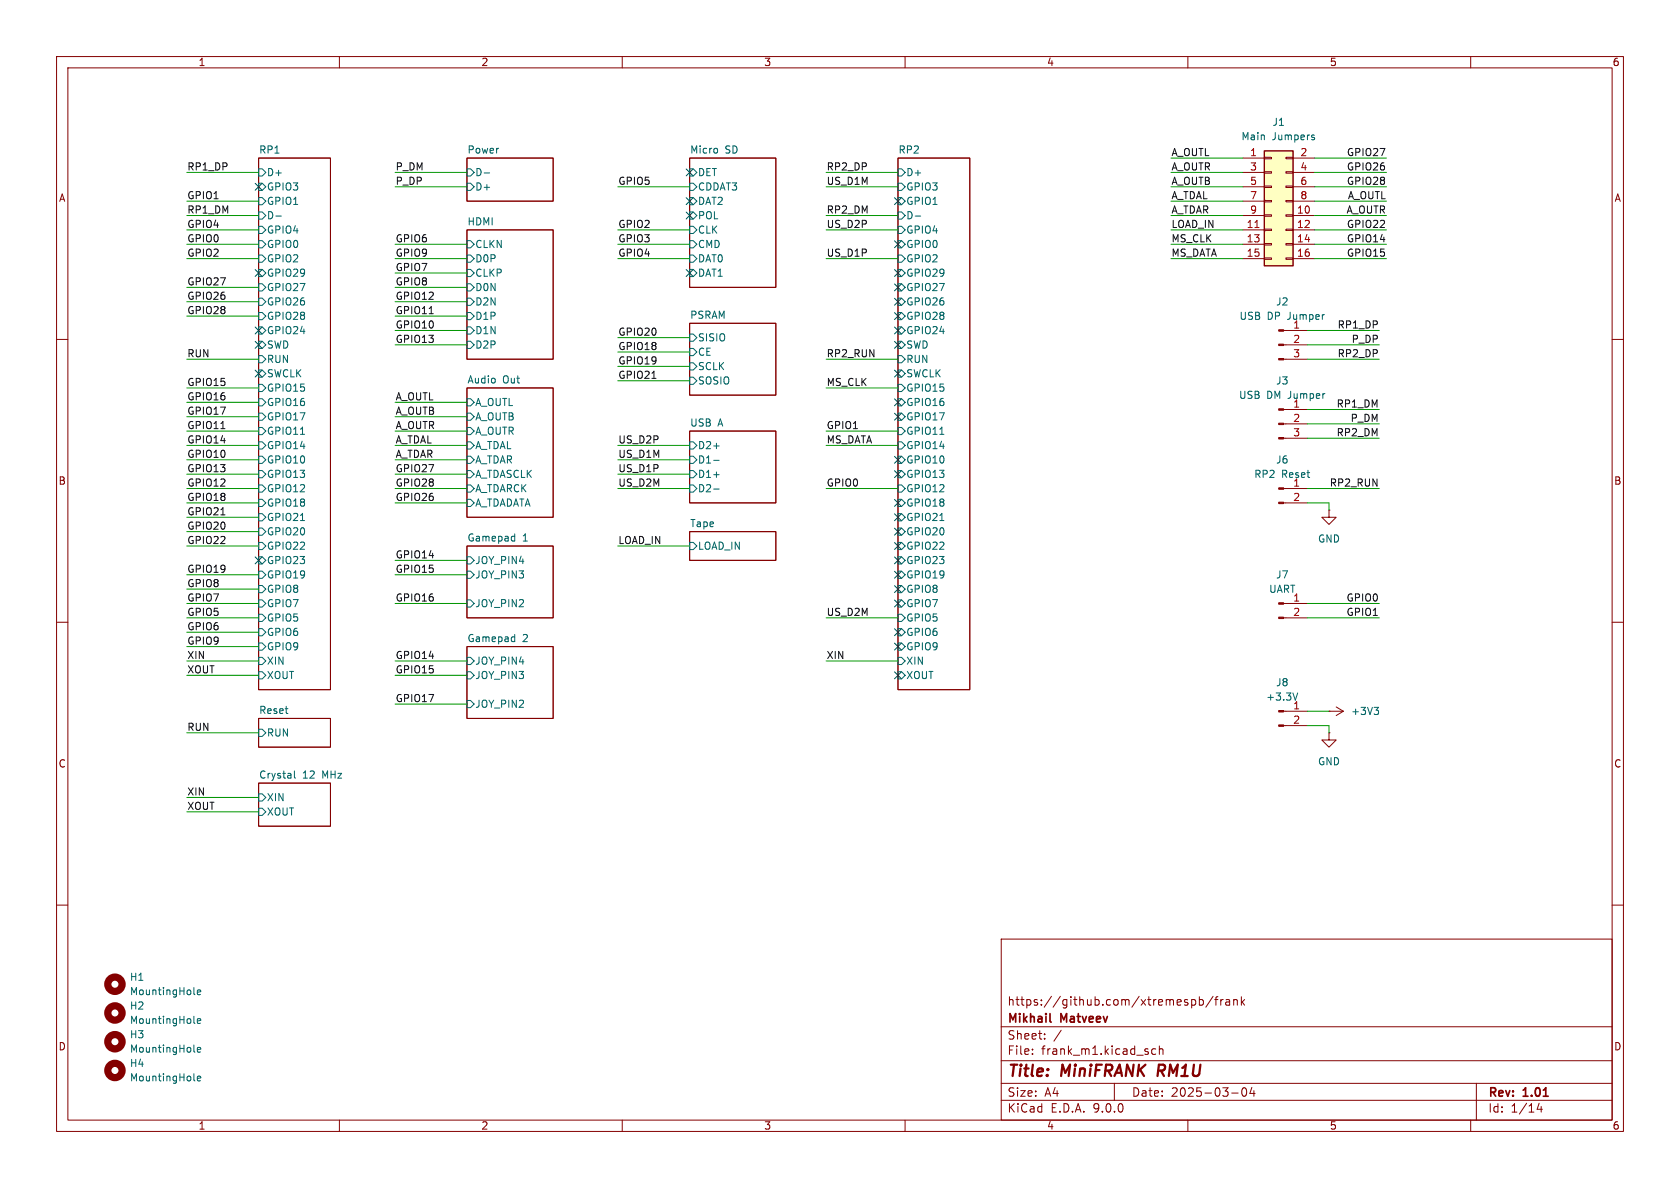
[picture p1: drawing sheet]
<svg xmlns="http://www.w3.org/2000/svg" width="297mm" height="210mm" viewBox="0 0 297 210" stroke-linecap="round" stroke-linejoin="round" font-family="sans-serif">
<g fill="none" stroke="#840000" stroke-width=".18">
<path d="M10 10h277v190h-277zM12 12h273v186h-273zM60 10v2M110 10v2M160 10v2M210 10v2M260 10v2M45.7 27.9h12.7v94h-12.7zM82.5 27.9h15.3v7.7h-15.3zM121.9 27.9h15.3v22.9h-15.3zM158.7 27.9h12.7v94h-12.7zM82.5 40.6h15.3v22.9h-15.3z"/>
<path d="M121.9 57.2h15.3v12.7h-15.3zM226.9 58.4h4.2M10 60h2M82.5 68.6h15.3v22.8h-15.3zM121.9 76.2h15.3v12.7h-15.3zM226.9 61h4.2M226.9 63.5h4.2M226.9 72.4h4.2M226.9 74.9h4.2M226.9 77.5h4.2M285 60h2M82.5 96.5h15.3v12.7h-15.3z"/>
<path d="M121.9 94h15.3v5.1h-15.3zM226.9 86.4h4.2M226.9 88.9h4.2M234.9 90.2v1.2h1.3l-1.3 1.3-1.2-1.3h1.2M234.9 90.2h.1M10 110h2M82.5 114.3h15.3v12.7h-15.3zM226.9 106.7h4.2M226.9 109.2h4.2M285 110h2M45.7 138.4h12.7v7.7h-12.7zM45.7 127h12.7v5.1h-12.7z"/>
<path d="M226.9 125.7h4.2M226.9 128.3h4.2M234.9 125.7h.1M234.9 129.5v1.3h1.3l-1.3 1.3-1.2-1.3h1.2M234.9 129.5h.1M234.9 125.7h2.6M236.2 125l1.3 .7M237.5 125.7l-1.3 .8M10 160h2M177 166h108v32h-108zM210.7 176.8l.4-.1 .3 .3v.4l-.2 .2h-.5M212 176.8l.5-.1 .2 .3v.4l-.1 .2h-.6"/>
<path d="M212 176.2v1.5M214.5 176.1l-1.3 2M214.7 176.7h.6M215.3 176.2l-.3 .2v1.3M215.8 176.7v1M216.2 176.7l-.2 .1-.2 .2M216.7 176.8h.6l.1 .9M217.4 177.1h-.5a.29 .29 0 0 0-.2 .3 .29 .29 0 0 0 .2 .3l.5-.1M218.1 176.8l.2-.1 .4 .1v.9M218.1 176.7v1M219.5 176.2v1.5M219.6 177.1l.4 .6"/>
<path d="M220 176.7l-.5 .6M285 160h2M60 198v2M110 198v2M160 198v2M177 194.5h108M177 191.5h108M177 187.5h108M177 181.5h108M182.5 186.3v.1M182.5 185.5v.1M184.7 183.6v.1"/>
<path d="M184.7 182.8v.1M187.6 182.1l-1.3 2M197 191.5v3M204.3 185.5l-.4-.1-.3 .3v.4l.1 .2h.6M205 185.5l.2-.1 .3 .1 .1 .9M205 184.9v1.5M210 198v2M217.7 193.2h1.2M219.7 192.4l.2-.1a.81 .81 0 0 1 .6 .6 .81 .81 0 0 1-.3 .8l-.2 .1a.81 .81 0 0 1-.3-1.4zM221.3 192.2l-.3 1.1h.9M221.7 192.8v1M260 198v2"/>
<path d="M261 191.5v6.5M272.1 195l-.4 1.1h1M272.5 195.6v1"/>
</g>
<path d="M204.9 188.2l-.3 2" fill="none" stroke="#840000" stroke-width=".4"/>
<path d="M185.6 180.5l.2 .2" fill="none" stroke="#840000" stroke-width=".3"/>
<g fill="none" stroke="#006464" stroke-width=".18">
<path d="M45.7 29.8h.7l.6 .7-.6 .6h-.7zM45.7 32.4h.7l.6 .6-.6 .7h-.7zM45.7 34.9h.7l.6 .7-.6 .6h-.7zM45.7 37.5h.7l.6 .6-.6 .6h-.7zM48.8 38.2h.9M82.5 29.8h.7l.6 .7-.6 .6h-.7zM82.5 32.4h.7l.6 .6-.6 .7h-.7zM85.6 30.6h1M121.9 29.8h.7l.6 .7-.6 .6h-.7zM121.9 32.4h.7l.6 .6-.6 .7h-.7zM121.9 34.9h.7l.6 .7-.6 .6h-.7zM121.9 37.5h.7l.6 .6-.6 .6h-.7z"/>
<path d="M126.8 26.3v.6M158.7 29.8h.7l.6 .7-.6 .6h-.7zM158.7 32.4h.7l.6 .6-.6 .7h-.7zM158.7 34.9h.7l.6 .7-.6 .6h-.7zM158.7 37.5h.7l.6 .6-.6 .6h-.7zM161.8 38.2h1M45.7 40h.7l.6 .6-.6 .7h-.7zM45.7 42.5h.7l.6 .7-.6 .6h-.7zM45.7 45.1h.7l.6 .6-.6 .7h-.7zM45.7 47.6h.7l.6 .7-.6 .6h-.7zM45.7 50.2h.7l.6 .6-.6 .6h-.7zM45.7 52.7h.7l.6 .6-.6 .7h-.7z"/>
<path d="M45.7 55.2h.7l.6 .7-.6 .6h-.7zM45.7 57.8h.7l.6 .6-.6 .7h-.7zM82.5 42.5h.7l.6 .7-.6 .6h-.7zM82.5 45.1h.7l.6 .6-.6 .7h-.7zM82.5 47.6h.7l.6 .7-.6 .6h-.7zM82.5 50.2h.7l.6 .6-.6 .6h-.7zM82.5 52.7h.7l.6 .6-.6 .7h-.7zM82.5 55.2h.7l.6 .7-.6 .6h-.7zM82.5 57.8h.7l.6 .6-.6 .7h-.7zM121.9 40h.7l.6 .6-.6 .7h-.7zM121.9 42.5h.7l.6 .7-.6 .6h-.7zM121.9 45.1h.7l.6 .6-.6 .7h-.7z"/>
<path d="M121.9 47.6h.7l.6 .7-.6 .6h-.7zM121.9 59.1h.7l.6 .6-.6 .6h-.7zM158.7 40h.7l.6 .6-.6 .7h-.7zM158.7 42.5h.7l.6 .7-.6 .6h-.7zM158.7 45.1h.7l.6 .6-.6 .7h-.7zM158.7 47.6h.7l.6 .7-.6 .6h-.7zM158.7 50.2h.7l.6 .6-.6 .6h-.7zM158.7 52.7h.7l.6 .6-.6 .7h-.7zM158.7 55.2h.7l.6 .7-.6 .6h-.7zM158.7 57.8h.7l.6 .6-.6 .7h-.7zM45.7 60.3h.7l.6 .7-.6 .6h-.7zM45.7 62.9h.7l.6 .6-.6 .6h-.7z"/>
<path d="M45.7 65.4h.7l.6 .6-.6 .7h-.7zM45.7 67.9h.7l.6 .7-.6 .6h-.7zM45.7 70.5h.7l.6 .6-.6 .7h-.7zM45.7 73h.7l.6 .7-.6 .6h-.7zM45.7 75.6h.7l.6 .6-.6 .6h-.7zM45.7 78.1h.7l.6 .6-.6 .7h-.7zM53.1 76.8h.7M82.5 60.3h.7l.6 .7-.6 .6h-.7zM82.5 70.5h.7l.6 .6-.6 .7h-.7zM82.5 73h.7l.6 .7-.6 .6h-.7zM82.5 75.6h.7l.6 .6-.6 .6h-.7zM82.5 78.1h.7l.6 .6-.6 .7h-.7z"/>
<path d="M121.9 78.1h.7l.6 .6-.6 .7h-.7zM121.9 61.6h.7l.6 .6-.6 .7h-.7zM121.9 64.1h.7l.6 .7-.6 .6h-.7zM121.9 66.7h.7l.6 .6-.6 .6h-.7zM126.2 78.8h.9M158.7 60.3h.7l.6 .7-.6 .6h-.7zM158.7 62.9h.7l.6 .6-.6 .6h-.7zM158.7 65.4h.7l.6 .6-.6 .7h-.7zM158.7 67.9h.7l.6 .7-.6 .6h-.7zM158.7 70.5h.7l.6 .6-.6 .7h-.7zM158.7 73h.7l.6 .7-.6 .6h-.7zM158.7 75.6h.7l.6 .6-.6 .6h-.7z"/>
<path d="M158.7 78.1h.7l.6 .6-.6 .7h-.7zM166.1 76.8h.8M45.7 80.6h.7l.6 .7-.6 .6h-.7zM45.7 83.2h.7l.6 .6-.6 .7h-.7zM45.7 85.7h.7l.6 .7-.6 .6h-.7zM45.7 88.3h.7l.6 .6-.6 .6h-.7zM45.7 90.8h.7l.6 .6-.6 .7h-.7zM45.7 93.3h.7l.6 .7-.6 .6h-.7zM45.7 95.9h.7l.6 .6-.6 .7h-.7zM45.7 98.4h.7l.6 .7-.6 .6h-.7zM53.1 92h.7M82.5 80.6h.7l.6 .7-.6 .6h-.7z"/>
<path d="M82.5 83.2h.7l.6 .6-.6 .7h-.7zM82.5 85.7h.7l.6 .7-.6 .6h-.7zM82.5 88.3h.7l.6 .6-.6 .6h-.7zM82.5 98.4h.7l.6 .7-.6 .6h-.7zM90.6 94.8l.4 .1M91 94.4v1.2M91 95.6h-.4M121.9 95.9h.7l.6 .6-.6 .7h-.7zM121.9 80.6h.7l.6 .7-.6 .6h-.7zM121.9 83.2h.7l.6 .6-.6 .7h-.7zM121.9 85.7h.7l.6 .7-.6 .6h-.7zM126.2 81.4h.9"/>
<path d="M126.2 83.9h.9M126.2 86.5h.9M158.7 80.6h.7l.6 .7-.6 .6h-.7zM158.7 83.2h.7l.6 .6-.6 .7h-.7zM158.7 85.7h.7l.6 .7-.6 .6h-.7zM158.7 88.3h.7l.6 .6-.6 .6h-.7zM158.7 90.8h.7l.6 .6-.6 .7h-.7zM158.7 93.3h.7l.6 .7-.6 .6h-.7zM158.7 95.9h.7l.6 .6-.6 .7h-.7zM158.7 98.4h.7l.6 .7-.6 .6h-.7zM166.1 92h.8M45.7 101h.7l.6 .6-.6 .6h-.7z"/>
<path d="M45.7 103.5h.7l.6 .6-.6 .7h-.7zM45.7 106h.7l.6 .7-.6 .6h-.7zM45.7 108.6h.7l.6 .6-.6 .7h-.7zM45.7 111.1h.7l.6 .7-.6 .6h-.7zM45.7 113.7h.7l.6 .6-.6 .6h-.7zM45.7 116.2h.7l.6 .6-.6 .7h-.7zM45.7 118.7h.7l.6 .7-.6 .6h-.7zM82.5 101h.7l.6 .6-.6 .6h-.7zM82.5 106h.7l.6 .7-.6 .6h-.7zM82.5 116.2h.7l.6 .6-.6 .7h-.7zM82.5 118.7h.7l.6 .7-.6 .6h-.7zM90.6 112.6h.4"/>
<path d="M91 112.2v1.2M91 113.4h-.4M158.7 101h.7l.6 .6-.6 .6h-.7zM158.7 103.5h.7l.6 .6-.6 .7h-.7zM158.7 106h.7l.6 .7-.6 .6h-.7zM158.7 108.6h.7l.6 .6-.6 .7h-.7zM158.7 111.1h.7l.6 .7-.6 .6h-.7zM158.7 113.7h.7l.6 .6-.6 .6h-.7zM158.7 116.2h.7l.6 .6-.6 .7h-.7zM158.7 118.7h.7l.6 .7-.6 .6h-.7zM45.7 128.9h.7l.6 .6-.6 .7h-.7zM52 136.3v1.1l.2 .2"/>
<path d="M82.5 123.8h.7l.6 .7-.6 .6h-.7zM229.4 122.5l-.4 1.3M242.9 125h.8l-.4 .5M243.5 125.5l.2 .3v.3l-.2 .2M45.7 140.3h.7l.6 .7-.6 .6h-.7zM45.7 142.9h.7l.6 .6-.6 .6h-.7zM34.3 190.9l.2 .2M34.9 190.7l.6-.2-.1-.2-.3-.1-.2 .2v.6h.5"/>
</g>
<circle cx="20.3" cy="189.2" r="1.27" fill="none" stroke="#840000" stroke-width="1.3"/>
<g fill="#840000" stroke="#840000" stroke-width=".18">
<path d="M226.1 58.3h.8v.2h-.8z"/>
<path d="M226.1 60.8h.8v.3h-.8z"/>
<path d="M226.1 63.4h.8v.2h-.8z"/>
<path d="M226.1 72.3h.8v.2h-.8z"/>
<path d="M226.1 74.8h.8v.3h-.8z"/>
<path d="M226.1 77.3h.8v.3h-.8z"/>
<path d="M226.1 86.2h.8v.3h-.8z"/>
<path d="M226.1 88.8h.8v.2h-.8z"/>
<path d="M226.1 106.6h.8v.2h-.8z"/>
<path d="M226.1 109.1h.8v.2h-.8z"/>
<path d="M226.1 125.6h.8v.3h-.8z"/>
<path d="M226.1 128.1h.8v.3h-.8z"/>
</g>
<path d="M223.5 26.7h5.1v20.3h-5.1z" fill="#ffffc2"/>
<path d="M223.5 26.7h5.1v20.3h-5.1z" fill="none" stroke="#840000" stroke-width=".25"/>
<g fill="none" stroke="#840000" stroke-width=".18">
<path d="M219.7 27.9h3.8M219.7 30.5h3.8M219.7 33h3.8M219.7 35.6h3.8M219.7 38.1h3.8M223.5 27.8h1.3v.3h-1.3zM223.5 30.4h1.3v.2h-1.3zM223.5 32.9h1.3v.2h-1.3zM223.5 35.4h1.3v.3h-1.3zM223.5 38h1.3v.2h-1.3zM227.3 27.8h1.3v.3h-1.3zM227.3 30.4h1.3v.2h-1.3z"/>
<path d="M227.3 32.9h1.3v.2h-1.3zM227.3 35.4h1.3v.3h-1.3zM227.3 38h1.3v.2h-1.3zM228.6 27.9h3.8M228.6 30.5h3.8M228.6 33h3.8M228.6 35.6h3.8M228.6 38.1h3.8M219.7 40.6h3.8M219.7 43.2h3.8M219.7 45.7h3.8M223.5 40.5h1.3v.3h-1.3z"/>
<path d="M223.5 43.1h1.3v.2h-1.3zM223.5 45.6h1.3v.2h-1.3zM227.3 40.5h1.3v.3h-1.3zM227.3 43.1h1.3v.2h-1.3zM227.3 45.6h1.3v.2h-1.3zM228.6 40.6h3.8M228.6 43.2h3.8M228.6 45.7h3.8"/>
</g>
<path d="M221.9 40.2h.7" fill="none" stroke="#a90000" stroke-width=".18"/>
<path d="M232.2 24.3l.2 .2-.2 .2M232.2 23.9h.1M34.3 175.7l.2 .1M34.9 175.4l.6-.1-.1-.2-.3-.1-.2 .2v.6h.5M34.3 180.7l.2 .2M34.3 185.8l.2 .2M34.9 180.5l.6-.1-.1-.3h-.3l-.2 .2v.6h.5M34.9 185.6l.6-.1-.1-.3h-.3l-.2 .1v.6h.5" fill="none" stroke="#006464" stroke-width=".18"/>
<g fill="none" stroke="#840000" stroke-width="1.3">
<circle cx="20.3" cy="174" r="1.27"/>
<circle cx="20.3" cy="179.1" r="1.27"/>
<circle cx="20.3" cy="184.1" r="1.27"/>
</g>
<path d="M75.9 55.5h.7M39 75.8h.8M115.2 66.9h.8M39 91h.8" fill="none" stroke="#0f0f0f" stroke-width=".18"/>
<g fill="none" stroke="#009600" stroke-width=".18">
<path d="M33 30.5h12.7M33 35.6h12.7M33 38.1h12.7M69.8 30.5h12.7M69.8 33h12.7M109.2 33h12.7M146 30.5h12.7M146 33h12.7M146 38.1h12.7M207 30.5h12.7M207 35.6h12.7M207 33h12.7"/>
<path d="M207 38.1h12.7M207 27.9h12.7M232.4 30.5h12.7M232.4 35.6h12.7M232.4 33h12.7M232.4 38.1h12.7M232.4 27.9h12.7M33 53.3h12.7M33 45.7h12.7M33 50.8h12.7M33 43.2h12.7M33 40.6h12.7"/>
<path d="M33 55.9h12.7M69.8 53.3h12.7M69.8 48.3h12.7M69.8 45.7h12.7M69.8 58.4h12.7M69.8 50.8h12.7M69.8 43.2h12.7M69.8 55.9h12.7M109.2 45.7h12.7M109.2 43.2h12.7M109.2 40.6h12.7M109.2 59.7h12.7"/>
<path d="M146 45.7h12.7M146 40.6h12.7M207 45.7h12.7M207 43.2h12.7M207 40.6h12.7M231.1 58.4h12.7M232.4 45.7h12.7M232.4 43.2h12.7M232.4 40.6h12.7M33 76.2h12.7M33 78.7h12.7M33 68.6h12.7"/>
<path d="M33 63.5h12.7M33 73.7h12.7M33 71.1h12.7M69.8 76.2h12.7M69.8 78.7h12.7M69.8 61h12.7M69.8 73.7h12.7M69.8 71.1h12.7M109.2 78.7h12.7M109.2 64.8h12.7M109.2 67.3h12.7M109.2 62.2h12.7"/>
<path d="M146 76.2h12.7M146 78.7h12.7M146 68.6h12.7M146 63.5h12.7M231.1 61h12.7M231.1 63.5h12.7M231.1 74.9h12.7M231.1 72.4h12.7M231.1 77.5h12.7M33 83.8h12.7M33 86.4h12.7M33 81.3h12.7"/>
<path d="M33 88.9h12.7M33 94h12.7M33 91.4h12.7M33 96.5h12.7M69.8 83.8h12.7M69.8 86.4h12.7M69.8 99.1h12.7M69.8 81.3h12.7M69.8 88.9h12.7M109.2 83.8h12.7M109.2 86.4h12.7M109.2 81.3h12.7"/>
<path d="M109.2 96.5h12.7M146 86.4h12.7M231.1 86.4h12.7M231.1 88.9h3.8v1.3M33 111.8h12.7M33 101.6h12.7M33 106.7h12.7M33 109.2h12.7M33 114.3h12.7M33 116.8h12.7M33 119.4h12.7M33 104.1h12.7"/>
<path d="M69.8 101.6h12.7M69.8 106.7h12.7M69.8 116.8h12.7M69.8 119.4h12.7M146 109.2h12.7M146 116.8h12.7M231.1 106.7h12.7M231.1 109.2h12.7M33 129.5h12.7M69.8 124.5h12.7M231.1 128.3h3.8v1.2M231.1 125.7h3.8"/>
<path d="M33 141h12.7M33 143.5h12.7"/>
</g>
<g fill="none" stroke="#000084" stroke-width=".18">
<path d="M45.1 32.4l1.2 1.2M46.3 32.4l-1.2 1.2M121.3 35l1.2 1.2M121.3 29.9l1.2 1.2M121.3 37.5l1.2 1.2M122.5 35l-1.2 1.2M122.5 29.9l-1.2 1.2M122.5 37.5l-1.2 1.2M158.1 35l1.3 1.2M159.4 35l-1.3 1.2M45.1 47.7l1.2 1.2M45.1 57.8l1.2 1.2"/>
<path d="M46.3 47.7l-1.2 1.2M46.3 57.8l-1.2 1.2M121.3 47.7l1.2 1.2M122.5 47.7l-1.2 1.2M158.1 57.8l1.3 1.2M158.1 55.3l1.3 1.2M158.1 50.2l1.3 1.2M158.1 52.7l1.3 1.2M158.1 47.7l1.3 1.2M158.1 42.6l1.3 1.2M159.4 57.8l-1.3 1.2M159.4 55.3l-1.3 1.2"/>
<path d="M159.4 50.2l-1.3 1.2M159.4 52.7l-1.3 1.2M159.4 47.7l-1.3 1.2M159.4 42.6l-1.3 1.2M45.1 60.4l1.2 1.2M45.1 65.4l1.2 1.2M46.3 60.4l-1.2 1.2M46.3 65.4l-1.2 1.2M158.1 70.5l1.3 1.2M158.1 65.4l1.3 1.2M158.1 60.4l1.3 1.2M158.1 73.1l1.3 1.2"/>
<path d="M159.4 70.5l-1.3 1.2M159.4 65.4l-1.3 1.2M159.4 60.4l-1.3 1.2M159.4 73.1l-1.3 1.2M45.1 98.5l1.2 1.2M46.3 98.5l-1.2 1.2M158.1 93.4l1.3 1.2M158.1 95.9l1.3 1.2M158.1 98.5l1.3 1.2M158.1 90.8l1.3 1.2M158.1 83.2l1.3 1.2M158.1 88.3l1.3 1.2"/>
<path d="M158.1 80.7l1.3 1.2M159.4 93.4l-1.3 1.2M159.4 95.9l-1.3 1.2M159.4 98.5l-1.3 1.2M159.4 90.8l-1.3 1.2M159.4 83.2l-1.3 1.2M159.4 88.3l-1.3 1.2M159.4 80.7l-1.3 1.2M158.1 118.8l1.3 1.2M158.1 101l1.3 1.2M158.1 106.1l1.3 1.2M158.1 111.2l1.3 1.2"/>
<path d="M158.1 113.7l1.3 1.2M158.1 103.5l1.3 1.2M159.4 118.8l-1.3 1.2M159.4 101l-1.3 1.2M159.4 106.1l-1.3 1.2M159.4 111.2l-1.3 1.2M159.4 113.7l-1.3 1.2M159.4 103.5l-1.3 1.2"/>
</g>
<g font-size="2.8" fill="#840000">
<text x="178" y="190.9">Title:</text>
<text x="187.7" y="190.9">MiniFRANK</text>
<text x="205.5" y="190.9">RM1U</text>
</g>
<g font-size="2.1" fill="#840000">
<text x="178" y="178">https://github.com/xtremespb/frank</text>
<text x="178" y="184">Sheet:</text>
<text x="178" y="181.2">Mikhail</text>
<text x="187.6" y="181.2">Matveev</text>
<text x="178" y="186.7">File:</text>
<text x="184.1" y="186.7">frank_m1.kicad_sch</text>
<text x="178" y="196.9">KiCad</text>
<text x="178" y="194.1">Size:</text>
<text x="184.7" y="194.1">A4</text>
<text x="185.7" y="196.9">E.D.A.</text>
<text x="193.3" y="196.9">9.0.0</text>
<text x="200" y="194.1">Date:</text>
<text x="207" y="194.1">2025-03-04</text>
<text x="263" y="194.3">Rev:</text>
<text x="263" y="196.9">Id:</text>
<text x="267.1" y="196.9">1/14</text>
<text x="269.4" y="194.3">1.01</text>
</g>
<g font-size="1.8" fill="#840000">
<text x="35" y="11.9">1</text>
<text x="85" y="11.9">2</text>
<text x="135" y="11.9">3</text>
<text x="185" y="11.9">4</text>
<text x="235" y="11.9">5</text>
<text x="285" y="11.9">6</text>
<text x="10.3" y="35.9">A</text>
<text x="285.3" y="35.9">A</text>
<text x="10.3" y="85.9">B</text>
<text x="285.3" y="85.9">B</text>
<text x="10.3" y="135.9">C</text>
<text x="285.3" y="135.9">C</text>
<text x="10.3" y="185.9">D</text>
<text x="285.3" y="185.9">D</text>
<text x="35" y="199.9">1</text>
<text x="85" y="199.9">2</text>
<text x="135" y="199.9">3</text>
<text x="185" y="199.9">4</text>
<text x="235" y="199.9">5</text>
<text x="285" y="199.9">6</text>
</g>
<g font-size="1.8" fill="#006464">
<text x="224.9" y="22.5">J1</text>
<text x="45.7" y="27.2">RP1</text>
<text x="82.5" y="27.2">Power</text>
<text x="121.9" y="27.2">Micro</text>
<text x="128.2" y="27.2">SD</text>
<text x="158.7" y="27.2">RP2</text>
<text x="219.4" y="25">Main</text>
<text x="224.9" y="25">Jumpers</text>
<text x="47.1" y="31.3">D+</text>
<text x="47.1" y="33.9">GPIO3</text>
<text x="83.9" y="31.3">D-</text>
<text x="83.9" y="33.9">D+</text>
<text x="123.3" y="31.3">DET</text>
<text x="123.3" y="33.9">CDDAT3</text>
<text x="160.1" y="31.3">D+</text>
<text x="160.1" y="33.9">GPIO3</text>
<text x="47.1" y="36.4">GPIO1</text>
<text x="47.1" y="39">D-</text>
<text x="47.1" y="41.5">GPIO4</text>
<text x="82.5" y="39.9">HDMI</text>
<text x="123.3" y="36.4">DAT2</text>
<text x="123.3" y="39">POL</text>
<text x="123.3" y="41.5">CLK</text>
<text x="160.1" y="36.4">GPIO1</text>
<text x="160.1" y="39">D-</text>
<text x="160.1" y="41.5">GPIO4</text>
<text x="47.1" y="44">GPIO0</text>
<text x="47.1" y="46.6">GPIO2</text>
<text x="83.9" y="44">CLKN</text>
<text x="83.9" y="46.6">D0P</text>
<text x="123.3" y="44">CMD</text>
<text x="123.3" y="46.6">DAT0</text>
<text x="160.1" y="44">GPIO0</text>
<text x="160.1" y="46.6">GPIO2</text>
<text x="47.1" y="49.1">GPIO29</text>
<text x="47.1" y="51.7">GPIO27</text>
<text x="83.9" y="49.1">CLKP</text>
<text x="83.9" y="51.7">D0N</text>
<text x="123.3" y="49.1">DAT1</text>
<text x="160.1" y="49.1">GPIO29</text>
<text x="160.1" y="51.7">GPIO27</text>
<text x="47.1" y="54.2">GPIO26</text>
<text x="47.1" y="56.7">GPIO28</text>
<text x="47.1" y="59.3">GPIO24</text>
<text x="83.9" y="54.2">D2N</text>
<text x="83.9" y="56.7">D1P</text>
<text x="83.9" y="59.3">D1N</text>
<text x="121.9" y="56.4">PSRAM</text>
<text x="160.1" y="54.2">GPIO26</text>
<text x="160.1" y="56.7">GPIO28</text>
<text x="160.1" y="59.3">GPIO24</text>
<text x="219" y="56.7">USB</text>
<text x="224" y="56.7">DP</text>
<text x="225.5" y="54.2">J2</text>
<text x="227.7" y="56.7">Jumper</text>
<text x="228.5" y="58.2">1</text>
<text x="47.1" y="61.8">SWD</text>
<text x="47.1" y="64.4">RUN</text>
<text x="83.9" y="61.8">D2P</text>
<text x="123.3" y="60.6">SISIO</text>
<text x="123.3" y="63.1">CE</text>
<text x="123.3" y="65.6">SCLK</text>
<text x="160.1" y="61.8">SWD</text>
<text x="160.1" y="64.4">RUN</text>
<text x="47.1" y="66.9">SWCLK</text>
<text x="47.1" y="69.4">GPIO15</text>
<text x="47.1" y="72">GPIO16</text>
<text x="82.5" y="67.9">Audio</text>
<text x="83.9" y="72">A_OUTL</text>
<text x="88.9" y="67.9">Out</text>
<text x="123.3" y="68.2">SOSIO</text>
<text x="160.1" y="66.9">SWCLK</text>
<text x="160.1" y="69.4">GPIO15</text>
<text x="160.1" y="72">GPIO16</text>
<text x="218.9" y="70.7">USB</text>
<text x="223.9" y="70.7">DM Jumper</text>
<text x="225.5" y="68.2">J3</text>
<text x="47.1" y="74.5">GPIO17</text>
<text x="47.1" y="77.1">GPIO11</text>
<text x="83.9" y="74.5">A_OUTB</text>
<text x="83.9" y="77.1">A_OUTR</text>
<text x="121.9" y="75.5">USB</text>
<text x="126.9" y="75.5">A</text>
<text x="160.1" y="74.5">GPIO17</text>
<text x="160.1" y="77.1">GPIO11</text>
<text x="228.5" y="72.1">1</text>
<text x="47.1" y="79.6">GPIO14</text>
<text x="47.1" y="82.1">GPIO10</text>
<text x="83.9" y="79.6">A_TDAL</text>
<text x="83.9" y="82.1">A_TDAR</text>
<text x="123.3" y="79.6">D2+</text>
<text x="123.3" y="82.1">D1-</text>
<text x="160.1" y="79.6">GPIO14</text>
<text x="160.1" y="82.1">GPIO10</text>
<text x="225.5" y="82.1">J6</text>
<text x="47.1" y="84.7">GPIO13</text>
<text x="47.1" y="87.2">GPIO12</text>
<text x="47.1" y="89.8">GPIO18</text>
<text x="83.9" y="84.7">A_TDASCLK</text>
<text x="83.9" y="87.2">A_TDARCK</text>
<text x="83.9" y="89.8">A_TDADATA</text>
<text x="123.3" y="84.7">D1+</text>
<text x="123.3" y="87.2">D2-</text>
<text x="160.1" y="84.7">GPIO13</text>
<text x="160.1" y="87.2">GPIO12</text>
<text x="160.1" y="89.8">GPIO18</text>
<text x="221.6" y="84.7">RP2</text>
<text x="226.6" y="84.7">Reset</text>
<text x="228.5" y="86.1">1</text>
<text x="47.1" y="92.3">GPIO21</text>
<text x="47.1" y="94.8">GPIO20</text>
<text x="82.5" y="95.8">Gamepad</text>
<text x="92.4" y="95.8">1</text>
<text x="121.9" y="93.3">Tape</text>
<text x="160.1" y="92.3">GPIO21</text>
<text x="160.1" y="94.8">GPIO20</text>
<text x="47.1" y="97.4">GPIO22</text>
<text x="47.1" y="99.9">GPIO23</text>
<text x="83.9" y="99.9">JOY_PIN4</text>
<text x="123.3" y="97.4">LOAD_IN</text>
<text x="160.1" y="97.4">GPIO22</text>
<text x="160.1" y="99.9">GPIO23</text>
<text x="232.9" y="96.1">GND</text>
<text x="47.1" y="102.5">GPIO19</text>
<text x="47.1" y="105">GPIO8</text>
<text x="47.1" y="107.5">GPIO7</text>
<text x="83.9" y="102.5">JOY_PIN3</text>
<text x="83.9" y="107.5">JOY_PIN2</text>
<text x="160.1" y="102.5">GPIO19</text>
<text x="160.1" y="105">GPIO8</text>
<text x="160.1" y="107.5">GPIO7</text>
<text x="224.3" y="105">UART</text>
<text x="225.5" y="102.5">J7</text>
<text x="47.1" y="110.1">GPIO5</text>
<text x="47.1" y="112.6">GPIO6</text>
<text x="82.5" y="113.6">Gamepad</text>
<text x="92.4" y="113.6">2</text>
<text x="160.1" y="110.1">GPIO5</text>
<text x="160.1" y="112.6">GPIO6</text>
<text x="47.1" y="115.2">GPIO9</text>
<text x="47.1" y="117.7">XIN</text>
<text x="83.9" y="117.7">JOY_PIN4</text>
<text x="160.1" y="115.2">GPIO9</text>
<text x="160.1" y="117.7">XIN</text>
<text x="47.1" y="120.2">XOUT</text>
<text x="83.9" y="120.2">JOY_PIN3</text>
<text x="83.9" y="125.3">JOY_PIN2</text>
<text x="160.1" y="120.2">XOUT</text>
<text x="223.8" y="124.1">+3.3V</text>
<text x="225.5" y="121.5">J8</text>
<text x="45.7" y="126.3">Reset</text>
<text x="47.1" y="130.4">RUN</text>
<text x="238.8" y="126.6">+3V3</text>
<text x="45.7" y="137.7">Crystal</text>
<text x="53.5" y="137.7">12</text>
<text x="57.1" y="137.7">MHz</text>
<text x="232.9" y="135.5">GND</text>
<text x="47.1" y="141.8">XIN</text>
<text x="47.1" y="144.4">XOUT</text>
<text x="22.9" y="173.6">H1</text>
<text x="22.9" y="176.1">MountingHole</text>
<text x="22.9" y="178.7">H2</text>
<text x="22.9" y="181.2">MountingHole</text>
<text x="22.9" y="183.7">H3</text>
<text x="22.9" y="188.8">H4</text>
<text x="22.9" y="191.4">MountingHole</text>
<text x="22.9" y="186.3">MountingHole</text>
</g>
<g font-size="1.8" fill="#0f0f0f">
<text x="207" y="27.7">A_OUTL</text>
<text x="238" y="27.7">GPIO27</text>
<text x="33" y="30.2">RP1_DP</text>
<text x="33" y="35.3">GPIO1</text>
<text x="69.8" y="32.8">P_DP</text>
<text x="69.8" y="30.2">P_DM</text>
<text x="109.2" y="32.8">GPIO5</text>
<text x="146" y="30.2">RP2_DP</text>
<text x="146" y="32.8">US_D1M</text>
<text x="207" y="32.8">A_OUTB</text>
<text x="207" y="30.2">A_OUTR</text>
<text x="207" y="35.3">A_TDAL</text>
<text x="238" y="30.2">GPIO26</text>
<text x="238" y="32.8">GPIO28</text>
<text x="238.2" y="35.3">A_OUTL</text>
<text x="33" y="40.4">GPIO4</text>
<text x="33" y="37.8">RP1_DM</text>
<text x="109.2" y="40.4">GPIO2</text>
<text x="146" y="40.4">US_D2P</text>
<text x="146" y="37.8">RP2_DM</text>
<text x="207" y="40.4">LOAD_IN</text>
<text x="207" y="37.8">A_TDAR</text>
<text x="238" y="37.8">A_OUTR</text>
<text x="238" y="40.4">GPIO22</text>
<text x="33" y="42.9">GPIO0</text>
<text x="33" y="45.5">GPIO2</text>
<text x="69.8" y="48">GPIO7</text>
<text x="69.8" y="42.9">GPIO6</text>
<text x="69.8" y="45.5">GPIO9</text>
<text x="109.2" y="45.5">GPIO4</text>
<text x="109.2" y="42.9">GPIO3</text>
<text x="146" y="45.5">US_D1P</text>
<text x="207" y="42.9">MS_CLK</text>
<text x="207" y="45.5">MS_DATA</text>
<text x="238" y="45.5">GPIO15</text>
<text x="238" y="42.9">GPIO14</text>
<text x="33" y="50.5">GPIO27</text>
<text x="33" y="53.1">GPIO26</text>
<text x="69.8" y="50.5">GPIO8</text>
<text x="69.8" y="53.1">GPIO12</text>
<text x="33" y="55.6">GPIO28</text>
<text x="69.8" y="58.2">GPIO10</text>
<text x="69.8" y="55.6">GPIO11</text>
<text x="109.2" y="59.4">GPIO20</text>
<text x="236.4" y="58.2">RP1_DP</text>
<text x="33" y="63.2">RUN</text>
<text x="69.8" y="60.7">GPIO13</text>
<text x="109.2" y="64.5">GPIO19</text>
<text x="109.2" y="62">GPIO18</text>
<text x="146" y="63.2">RP2_RUN</text>
<text x="236.4" y="63.2">RP2_DP</text>
<text x="238.9" y="60.7">P_DP</text>
<text x="33" y="70.9">GPIO16</text>
<text x="33" y="68.3">GPIO15</text>
<text x="69.8" y="70.9">A_OUTL</text>
<text x="109.2" y="67">GPIO21</text>
<text x="146" y="68.3">MS_CLK</text>
<text x="33" y="75.9">GPIO11</text>
<text x="33" y="73.4">GPIO17</text>
<text x="69.8" y="73.4">A_OUTB</text>
<text x="69.8" y="75.9">A_OUTR</text>
<text x="146" y="75.9">GPIO1</text>
<text x="236.2" y="72.1">RP1_DM</text>
<text x="236.2" y="77.2">RP2_DM</text>
<text x="238.7" y="74.7">P_DM</text>
<text x="33" y="81">GPIO10</text>
<text x="33" y="78.5">GPIO14</text>
<text x="33" y="83.6">GPIO13</text>
<text x="69.8" y="78.5">A_TDAL</text>
<text x="69.8" y="83.6">GPIO27</text>
<text x="69.8" y="81">A_TDAR</text>
<text x="109.2" y="83.6">US_D1P</text>
<text x="109.2" y="78.5">US_D2P</text>
<text x="109.2" y="81">US_D1M</text>
<text x="146" y="78.5">MS_DATA</text>
<text x="33" y="86.1">GPIO12</text>
<text x="33" y="88.6">GPIO18</text>
<text x="69.8" y="88.6">GPIO26</text>
<text x="69.8" y="86.1">GPIO28</text>
<text x="109.2" y="86.1">US_D2M</text>
<text x="146" y="86.1">GPIO0</text>
<text x="235" y="86.1">RP2_RUN</text>
<text x="33" y="91.2">GPIO21</text>
<text x="33" y="93.7">GPIO20</text>
<text x="33" y="101.3">GPIO19</text>
<text x="33" y="96.3">GPIO22</text>
<text x="69.8" y="101.3">GPIO15</text>
<text x="69.8" y="98.8">GPIO14</text>
<text x="109.2" y="96.3">LOAD_IN</text>
<text x="33" y="103.9">GPIO8</text>
<text x="33" y="106.4">GPIO7</text>
<text x="69.8" y="106.4">GPIO16</text>
<text x="238" y="106.4">GPIO0</text>
<text x="33" y="111.5">GPIO6</text>
<text x="33" y="109">GPIO5</text>
<text x="146" y="109">US_D2M</text>
<text x="238" y="109">GPIO1</text>
<text x="33" y="119.1">XOUT</text>
<text x="33" y="114">GPIO9</text>
<text x="33" y="116.6">XIN</text>
<text x="69.8" y="116.6">GPIO14</text>
<text x="69.8" y="119.1">GPIO15</text>
<text x="146" y="116.6">XIN</text>
<text x="69.8" y="124.2">GPIO17</text>
<text x="33" y="129.3">RUN</text>
<text x="33" y="140.7">XIN</text>
<text x="33" y="143.2">XOUT</text>
</g>
<g font-size="1.8" fill="#a90000">
<text x="220.9" y="27.7">1</text>
<text x="229.8" y="27.7">2</text>
<text x="220.9" y="30.2">3</text>
<text x="220.9" y="32.8">5</text>
<text x="220.9" y="35.3">7</text>
<text x="229.8" y="30.2">4</text>
<text x="229.8" y="32.8">6</text>
<text x="229.8" y="35.3">8</text>
<text x="220.3" y="40.4">11</text>
<text x="220.9" y="37.8">9</text>
<text x="229.2" y="37.8">10</text>
<text x="229.2" y="40.4">12</text>
<text x="220.3" y="42.9">13</text>
<text x="220.3" y="45.5">15</text>
<text x="229.2" y="42.9">14</text>
<text x="229.2" y="45.5">16</text>
<text x="228.5" y="60.7">2</text>
<text x="228.5" y="63.2">3</text>
<text x="228.5" y="74.7">2</text>
<text x="228.5" y="77.2">3</text>
<text x="228.5" y="88.6">2</text>
<text x="228.5" y="106.4">1</text>
<text x="228.5" y="109">2</text>
<text x="228.5" y="125.5">1</text>
<text x="228.5" y="128">2</text>
</g>
</svg>
